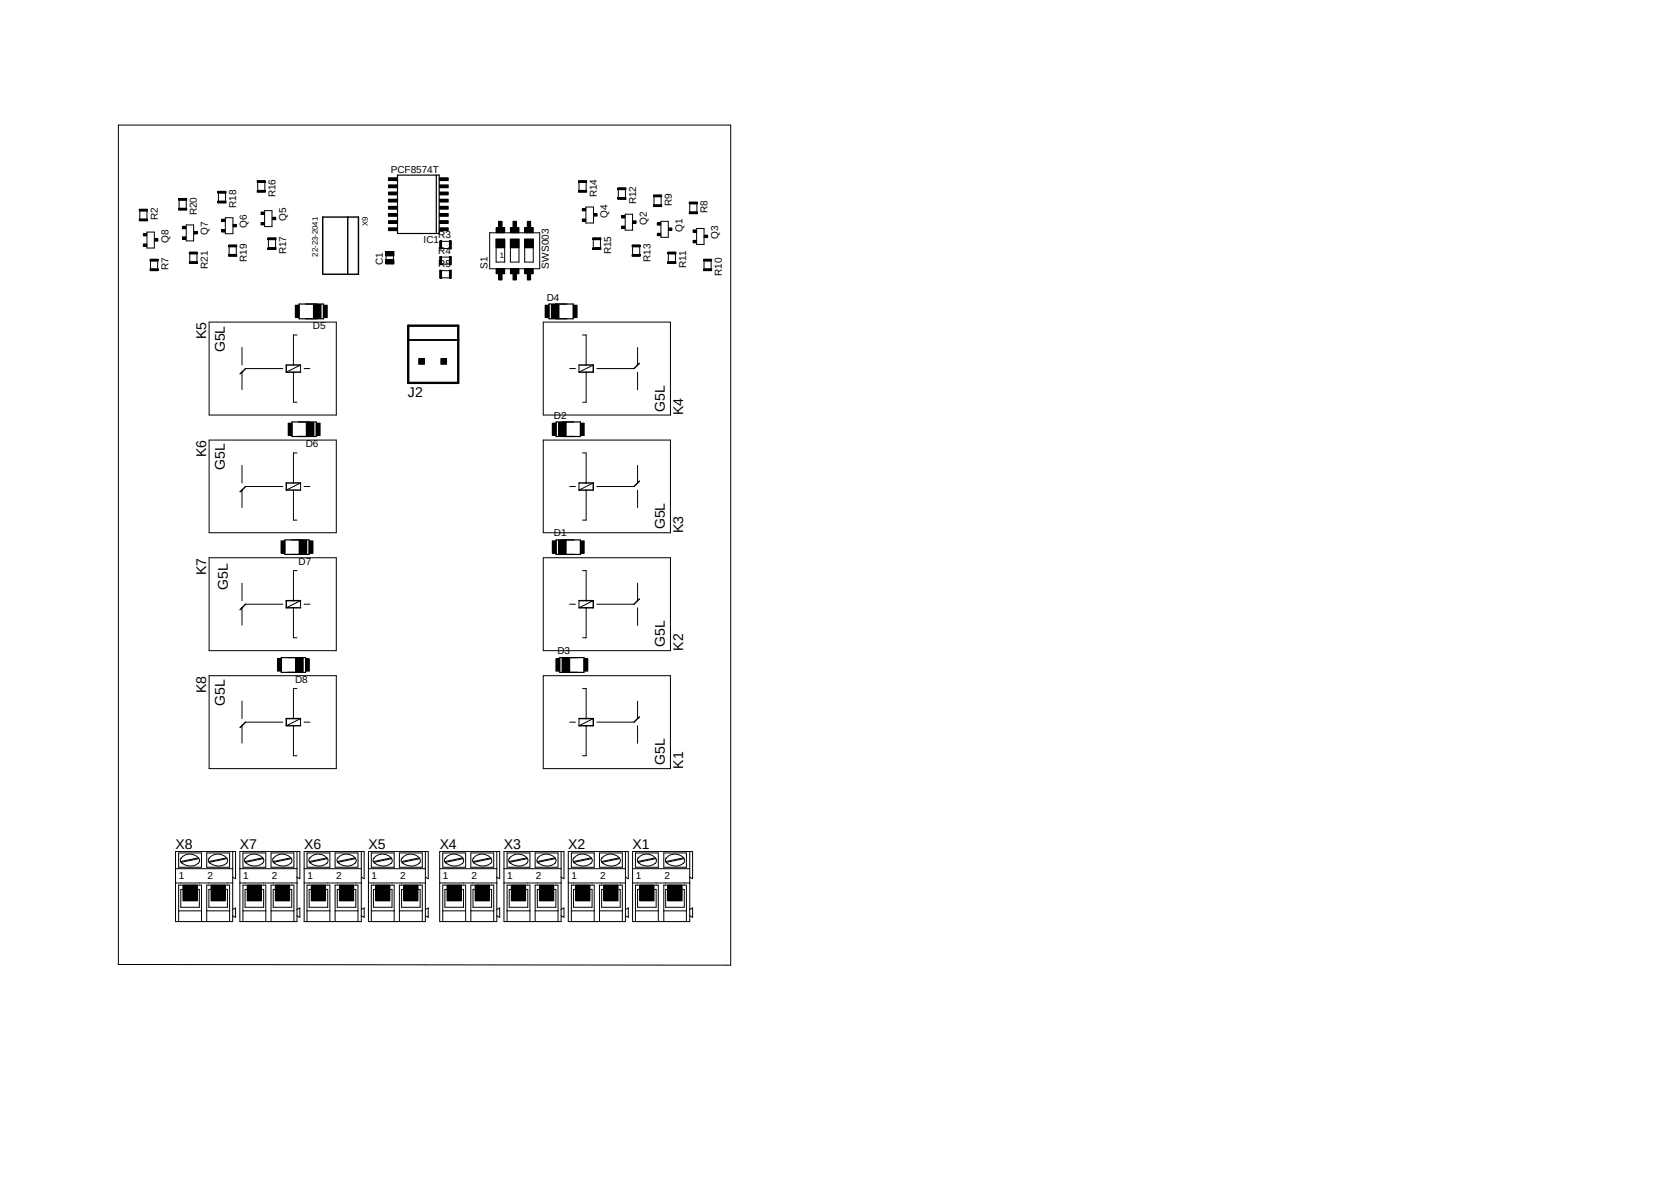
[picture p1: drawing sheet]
<svg xmlns="http://www.w3.org/2000/svg" width="297mm" height="210mm" viewBox="0 0 297 210" stroke-linecap="round" stroke-linejoin="round" font-family="sans-serif">
<path d="M19.2 19.2l116 155.4M135.2 19.2l-116 155.4" fill="none" stroke="#fff" stroke-width=".18"/>
<path d="M70.7 31.1h7.4v10.4h-7.4zM77.6 31.1v10.4M53.2 54h4.3v2.6h-4.3zM97.6 54h4.3v2.6h-4.3zM51.9 75h4.3v2.6h-4.3zM98.8 75h4.4v2.6h-4.4zM50.6 95.9h4.3v2.6h-4.3zM98.8 95.9h4.4v2.6h-4.4zM50 116.8h4.3v2.7h-4.3zM99.5 116.8h4.3v2.7h-4.3z" fill="none" stroke="#000" stroke-width=".21"/>
<g fill="#000">
<path d="M24.8 37.2h1.4v.3h-1.4z" fill-rule="evenodd"/>
<path d="M24.8 38.9h1.4v.3h-1.4z" fill-rule="evenodd"/>
<path d="M31.7 35.3h1.5v.3h-1.5z" fill-rule="evenodd"/>
<path d="M31.7 37h1.5v.3h-1.5z" fill-rule="evenodd"/>
<path d="M38.7 34h1.5v.3h-1.5z" fill-rule="evenodd"/>
<path d="M38.7 35.7h1.5v.4h-1.5z" fill-rule="evenodd"/>
<path d="M39.4 38.9h.6v.5h-.6z" fill-rule="evenodd"/>
<path d="M41.4 39.9h.6v.4h-.6z" fill-rule="evenodd"/>
<path d="M45.7 32.1h1.5v.3h-1.5z" fill-rule="evenodd"/>
<path d="M45.7 33.8h1.5v.4h-1.5z" fill-rule="evenodd"/>
<path d="M46.4 39.5h.6v.5h-.6z" fill-rule="evenodd"/>
<path d="M46.4 37.7h.6v.4h-.6z" fill-rule="evenodd"/>
<path d="M48.4 38.6h.6v.4h-.6z" fill-rule="evenodd"/>
<path d="M69 31.6h1.6v.5h-1.6z" fill-rule="evenodd"/>
<path d="M69 32.9h1.6v.5h-1.6z" fill-rule="evenodd"/>
<path d="M69 34.1h1.6v.5h-1.6z" fill-rule="evenodd"/>
<path d="M69 35.4h1.6v.5h-1.6z" fill-rule="evenodd"/>
<path d="M69 36.7h1.6v.5h-1.6z" fill-rule="evenodd"/>
<path d="M69 37.9h1.6v.5h-1.6z" fill-rule="evenodd"/>
<path d="M69 39.2h1.6v.5h-1.6z" fill-rule="evenodd"/>
<path d="M78.1 39.2h1.6v.5h-1.6z" fill-rule="evenodd"/>
<path d="M78.1 37.9h1.6v.5h-1.6z" fill-rule="evenodd"/>
<path d="M78.1 36.7h1.6v.5h-1.6z" fill-rule="evenodd"/>
<path d="M78.1 35.4h1.6v.5h-1.6z" fill-rule="evenodd"/>
<path d="M78.1 34.1h1.6v.5h-1.6z" fill-rule="evenodd"/>
<path d="M78.1 32.9h1.6v.5h-1.6z" fill-rule="evenodd"/>
<path d="M78.1 31.6h1.6v.5h-1.6z" fill-rule="evenodd"/>
<path d="M88.6 39.3h.6v1.1h-.6z" fill-rule="evenodd"/>
<path d="M91.2 39.3h.6v1.1h-.6z" fill-rule="evenodd"/>
<path d="M93.7 39.3h.6v1.1h-.6z" fill-rule="evenodd"/>
<path d="M102.8 32.1h1.5v.3h-1.5z" fill-rule="evenodd"/>
<path d="M102.8 33.8h1.5v.4h-1.5z" fill-rule="evenodd"/>
<path d="M103.5 38.9h.6v.4h-.6z" fill-rule="evenodd"/>
<path d="M103.5 37h.6v.5h-.6z" fill-rule="evenodd"/>
<path d="M105.5 38h.6v.4h-.6z" fill-rule="evenodd"/>
<path d="M109.8 33.4h1.5v.3h-1.5z" fill-rule="evenodd"/>
<path d="M109.8 35.1h1.5v.3h-1.5z" fill-rule="evenodd"/>
<path d="M110.5 38.3h.6v.4h-.6z" fill-rule="evenodd"/>
<path d="M112.5 39.2h.6v.5h-.6z" fill-rule="evenodd"/>
<path d="M116.2 34.6h1.4v.4h-1.4z" fill-rule="evenodd"/>
<path d="M116.2 36.4h1.4v.3h-1.4z" fill-rule="evenodd"/>
<path d="M116.8 39.6h.6v.4h-.6z" fill-rule="evenodd"/>
<path d="M122.5 35.9h1.5v.3h-1.5z" fill-rule="evenodd"/>
<path d="M122.5 37.6h1.5v.4h-1.5z" fill-rule="evenodd"/>
<path d="M25.5 43.3h.6v.5h-.6z" fill-rule="evenodd"/>
<path d="M25.5 41.5h.6v.4h-.6z" fill-rule="evenodd"/>
<path d="M26.7 46.1h1.4v.3h-1.4z" fill-rule="evenodd"/>
<path d="M26.7 47.8h1.4v.3h-1.4z" fill-rule="evenodd"/>
<path d="M27.5 42.4h.6v.4h-.6z" fill-rule="evenodd"/>
<path d="M32.4 42.1h.6v.4h-.6z" fill-rule="evenodd"/>
<path d="M32.4 40.2h.6v.4h-.6z" fill-rule="evenodd"/>
<path d="M33.7 44.8h1.4v.3h-1.4z" fill-rule="evenodd"/>
<path d="M33.7 46.5h1.4v.3h-1.4z" fill-rule="evenodd"/>
<path d="M34.5 41.1h.6v.5h-.6z" fill-rule="evenodd"/>
<path d="M39.4 40.8h.6v.4h-.6z" fill-rule="evenodd"/>
<path d="M40.6 43.5h1.5v.4h-1.5z" fill-rule="evenodd"/>
<path d="M40.6 45.2h1.5v.4h-1.5z" fill-rule="evenodd"/>
<path d="M47.6 42.2h1.5v.4h-1.5z" fill-rule="evenodd"/>
<path d="M47.6 44h1.5v.3h-1.5z" fill-rule="evenodd"/>
<path d="M52.5 54.2h.7v2.2h-.7z" fill-rule="evenodd"/>
<path d="M55.7 54.1h.7v2.5h-.7z" fill-rule="evenodd"/>
<path d="M56.4 54.1h.7v2.5h-.7z" fill-rule="evenodd"/>
<path d="M57.5 54.2h.7v2.2h-.7z" fill-rule="evenodd"/>
<path d="M68.6 46.1h1.4v.8h-1.4z" fill-rule="evenodd"/>
<path d="M68.6 44.7h1.4v.8h-1.4z" fill-rule="evenodd"/>
<path d="M69 40.5h1.6v.5h-1.6z" fill-rule="evenodd"/>
<path d="M78.1 40.5h1.6v.5h-1.6z" fill-rule="evenodd"/>
<path d="M78.1 42.8h.4v1.4h-.4z" fill-rule="evenodd"/>
<path d="M78.1 45.6h.4v1.4h-.4z" fill-rule="evenodd"/>
<path d="M78.1 48h.4v1.4h-.4z" fill-rule="evenodd"/>
<path d="M79.9 42.8h.3v1.4h-.3z" fill-rule="evenodd"/>
<path d="M79.9 45.6h.3v1.4h-.3z" fill-rule="evenodd"/>
<path d="M79.9 48h.3v1.4h-.3z" fill-rule="evenodd"/>
<path d="M88.2 42.5h1.5v1.5h-1.5z" fill-rule="evenodd"/>
<path d="M88.2 47.7h1.5v.9h-1.5z" fill-rule="evenodd"/>
<path d="M88.2 40.4h1.5v1h-1.5z" fill-rule="evenodd"/>
<path d="M88.6 48.6h.6v1.1h-.6z" fill-rule="evenodd"/>
<path d="M90.7 42.5h1.5v1.5h-1.5z" fill-rule="evenodd"/>
<path d="M90.7 47.7h1.5v.9h-1.5z" fill-rule="evenodd"/>
<path d="M90.7 40.4h1.5v1h-1.5z" fill-rule="evenodd"/>
<path d="M91.2 48.6h.6v1.1h-.6z" fill-rule="evenodd"/>
<path d="M93.3 42.5h1.5v1.5h-1.5z" fill-rule="evenodd"/>
<path d="M93.3 47.7h1.5v.9h-1.5z" fill-rule="evenodd"/>
<path d="M93.3 40.4h1.5v1h-1.5z" fill-rule="evenodd"/>
<path d="M93.7 48.6h.6v1.1h-.6z" fill-rule="evenodd"/>
<path d="M96.9 54.2h.7v2.2h-.7z" fill-rule="evenodd"/>
<path d="M98 54.1h.7v2.5h-.7z" fill-rule="evenodd"/>
<path d="M98.7 54.1h.7v2.5h-.7z" fill-rule="evenodd"/>
<path d="M101.9 54.2h.7v2.2h-.7z" fill-rule="evenodd"/>
<path d="M105.4 42.2h1.4v.4h-1.4z" fill-rule="evenodd"/>
<path d="M105.4 44h1.4v.3h-1.4z" fill-rule="evenodd"/>
<path d="M110.5 40.2h.6v.4h-.6z" fill-rule="evenodd"/>
<path d="M112.4 43.5h1.4v.4h-1.4z" fill-rule="evenodd"/>
<path d="M112.4 45.2h1.4v.4h-1.4z" fill-rule="evenodd"/>
<path d="M116.8 41.4h.6v.5h-.6z" fill-rule="evenodd"/>
<path d="M118.7 44.8h1.4v.3h-1.4z" fill-rule="evenodd"/>
<path d="M118.7 46.5h1.4v.3h-1.4z" fill-rule="evenodd"/>
<path d="M118.8 40.5h.6v.4h-.6z" fill-rule="evenodd"/>
<path d="M123.2 42.7h.6v.4h-.6z" fill-rule="evenodd"/>
<path d="M123.2 40.9h.6v.4h-.6z" fill-rule="evenodd"/>
<path d="M125.1 46.1h1.4v.3h-1.4z" fill-rule="evenodd"/>
<path d="M125.1 47.8h1.4v.3h-1.4z" fill-rule="evenodd"/>
<path d="M125.2 41.8h.6v.4h-.6z" fill-rule="evenodd"/>
<path d="M51.2 75.2h.7v2.2h-.7z" fill-rule="evenodd"/>
<path d="M54.4 75.1h.7v2.4h-.7z" fill-rule="evenodd"/>
<path d="M55.1 75.1h.7v2.4h-.7z" fill-rule="evenodd"/>
<path d="M56.2 75.2h.7v2.2h-.7z" fill-rule="evenodd"/>
<path d="M74.4 63.7h1v1h-1z" fill-rule="evenodd"/>
<path d="M78.4 63.7h1v1h-1z" fill-rule="evenodd"/>
<path d="M98.2 75.2h.6v2.2h-.6z" fill-rule="evenodd"/>
<path d="M99.3 75.1h.6v2.4h-.6z" fill-rule="evenodd"/>
<path d="M99.9 75.1h.7v2.4h-.7z" fill-rule="evenodd"/>
<path d="M103.2 75.2h.6v2.2h-.6z" fill-rule="evenodd"/>
<path d="M50 96.1h.6v2.2h-.6z" fill-rule="evenodd"/>
<path d="M53.2 96h.6v2.4h-.6z" fill-rule="evenodd"/>
<path d="M53.8 96h.7v2.4h-.7z" fill-rule="evenodd"/>
<path d="M54.9 96.1h.7v2.2h-.7z" fill-rule="evenodd"/>
<path d="M98.2 96.1h.6v2.2h-.6z" fill-rule="evenodd"/>
<path d="M99.3 96h.6v2.4h-.6z" fill-rule="evenodd"/>
<path d="M99.9 96h.7v2.4h-.7z" fill-rule="evenodd"/>
<path d="M103.2 96.1h.6v2.2h-.6z" fill-rule="evenodd"/>
<path d="M49.3 117.1h.7v2.2h-.7z" fill-rule="evenodd"/>
<path d="M52.5 116.9h.7v2.5h-.7z" fill-rule="evenodd"/>
<path d="M53.2 116.9h.7v2.5h-.7z" fill-rule="evenodd"/>
<path d="M54.3 117.1h.7v2.2h-.7z" fill-rule="evenodd"/>
<path d="M98.8 117.1h.7v2.2h-.7z" fill-rule="evenodd"/>
<path d="M99.9 116.9h.7v2.5h-.7z" fill-rule="evenodd"/>
<path d="M100.6 116.9h.7v2.5h-.7z" fill-rule="evenodd"/>
<path d="M103.8 117.1h.7v2.2h-.7z" fill-rule="evenodd"/>
<path d="M32.5 157.3h2.6v2.8h-2.6z" fill-rule="evenodd"/>
<path d="M37.5 157.3h2.5v2.8h-2.5z" fill-rule="evenodd"/>
<path d="M43.9 157.3h2.6v2.8h-2.6z" fill-rule="evenodd"/>
<path d="M48.9 157.3h2.6v2.8h-2.6z" fill-rule="evenodd"/>
<path d="M55.3 157.3h2.6v2.8h-2.6z" fill-rule="evenodd"/>
<path d="M60.3 157.3h2.6v2.8h-2.6z" fill-rule="evenodd"/>
<path d="M66.8 157.3h2.5v2.8h-2.5z" fill-rule="evenodd"/>
<path d="M71.8 157.3h2.5v2.8h-2.5z" fill-rule="evenodd"/>
<path d="M79.5 157.3h2.5v2.8h-2.5z" fill-rule="evenodd"/>
<path d="M84.5 157.3h2.5v2.8h-2.5z" fill-rule="evenodd"/>
<path d="M90.9 157.3h2.5v2.8h-2.5z" fill-rule="evenodd"/>
<path d="M95.9 157.3h2.5v2.8h-2.5z" fill-rule="evenodd"/>
<path d="M102.3 157.3h2.6v2.8h-2.6z" fill-rule="evenodd"/>
<path d="M107.3 157.3h2.6v2.8h-2.6z" fill-rule="evenodd"/>
<path d="M113.7 157.3h2.5v2.8h-2.5z" fill-rule="evenodd"/>
<path d="M118.7 157.3h2.5v2.8h-2.5z" fill-rule="evenodd"/>
</g>
<g fill="none" stroke="#000" stroke-width=".18">
<path d="M21 22.2h108.9v149.3l-108.9-.1zM24.8 37.2h1.4v.3h-1.4zM24.8 38.9h1.4v.3h-1.4zM24.8 37.5v1.4M26.1 37.5v1.4M31.7 35.3h1.5v.3h-1.5zM31.7 37h1.5v.3h-1.5zM31.8 35.6v1.4M33.1 40h1.3v2.8h-1.3zM33.1 35.6v1.4M38.7 34h1.5v.3h-1.5zM38.7 35.7h1.5v.4h-1.5z"/>
<path d="M38.8 34.3v1.4M39.4 38.9h.6v.5h-.6zM40 38.7h1.4v2.8h-1.4zM40.1 34.3v1.4M41.4 39.9h.6v.4h-.6zM45.7 32.1h1.5v.3h-1.5zM45.7 33.8h1.5v.4h-1.5zM45.8 32.4v1.4M46.4 39.5h.6v.5h-.6zM46.4 37.7h.6v.4h-.6zM47 37.4h1.3v2.9h-1.3zM47.1 32.4v1.4"/>
<path d="M48.4 38.6h.6v.4h-.6zM69 31.6h1.6v.5h-1.6zM69 32.9h1.6v.5h-1.6zM69 34.1h1.6v.5h-1.6zM69 35.4h1.6v.5h-1.6zM69 36.7h1.6v.5h-1.6zM69 37.9h1.6v.5h-1.6zM69 39.2h1.6v.5h-1.6zM78.1 39.2h1.6v.5h-1.6zM78.1 37.9h1.6v.5h-1.6zM78.1 36.7h1.6v.5h-1.6zM78.1 35.4h1.6v.5h-1.6z"/>
<path d="M78.1 34.1h1.6v.5h-1.6zM78.1 32.9h1.6v.5h-1.6zM78.1 31.6h1.6v.5h-1.6zM88.6 39.3h.6v1.1h-.6zM91.2 39.3h.6v1.1h-.6zM93.7 39.3h.6v1.1h-.6zM102.8 32.1h1.5v.3h-1.5zM102.8 33.8h1.5v.4h-1.5zM102.9 32.4v1.4M103.5 38.9h.6v.4h-.6zM103.5 37h.6v.5h-.6zM104.1 36.8h1.4v2.8h-1.4z"/>
<path d="M104.2 32.4v1.4M105.5 38h.6v.4h-.6zM109.8 33.4h1.5v.3h-1.5zM109.8 35.1h1.5v.3h-1.5zM109.9 33.7v1.4M110.5 38.3h.6v.4h-.6zM111.1 38.1h1.3v2.8h-1.3zM111.2 33.7v1.4M112.5 39.2h.6v.5h-.6zM116.2 34.6h1.4v.4h-1.4zM116.2 36.4h1.4v.3h-1.4zM116.2 34.9v1.5"/>
<path d="M116.8 39.6h.6v.4h-.6zM117.5 39.3h1.3v2.9h-1.3zM117.5 34.9v1.5M122.5 35.9h1.5v.3h-1.5zM122.5 37.6h1.5v.4h-1.5zM122.6 36.2v1.4M123.9 36.2v1.4M25.5 43.3h.6v.5h-.6zM25.5 41.5h.6v.4h-.6zM26.1 41.2h1.3v2.9h-1.3zM26.7 46.1h1.4v.3h-1.4zM26.7 47.8h1.4v.3h-1.4z"/>
<path d="M26.8 46.4v1.4M27.5 42.4h.6v.4h-.6zM28 46.4v1.4M32.4 42.1h.6v.4h-.6zM32.4 40.2h.6v.4h-.6zM33.7 44.8h1.4v.3h-1.4zM33.7 46.5h1.4v.3h-1.4zM33.7 45.1v1.4M34.5 41.1h.6v.5h-.6zM35 45.1v1.4M37.2 57.2h22.6v16.5h-22.6zM39.4 40.8h.6v.4h-.6z"/>
<path d="M40.6 43.5h1.5v.4h-1.5zM40.6 45.2h1.5v.4h-1.5zM40.7 43.8v1.5M42 43.8v1.5M47.6 42.2h1.5v.4h-1.5zM47.6 44h1.5v.3h-1.5zM47.7 42.5v1.5M49 42.5v1.5M52.5 54.2h.7v2.2h-.7zM52.8 59.5h-.6v5.4M55.7 54.1h.7v2.5h-.7zM56.4 54.1h.7v2.5h-.7z"/>
<path d="M57.5 54.2h.7v2.2h-.7zM68.6 46.1h1.4v.8h-1.4zM68.6 44.7h1.4v.8h-1.4zM68.6 45.4v.8M69 40.5h1.6v.5h-1.6zM69.9 45.4v.7M78.1 40.5h1.6v.5h-1.6zM78.1 42.8h.4v1.4h-.4zM78.1 45.6h.4v1.4h-.4zM78.1 48h.4v1.4h-.4zM78.5 42.9h1.4M78.5 44.2h1.4"/>
<path d="M78.5 45.7h1.4M78.5 46.9h1.4M78.5 48.1h1.4M78.5 49.4h1.4M79.9 42.8h.3v1.4h-.3zM79.9 45.6h.3v1.4h-.3zM79.9 48h.3v1.4h-.3zM87 41.4h8.9v6.4h-8.9zM88.2 42.5h1.5v1.5h-1.5zM88.2 47.7h1.5v.9h-1.5zM88.2 40.4h1.5v1h-1.5zM88.2 42.5h1.5v4.1h-1.5z"/>
<path d="M88.6 48.6h.6v1.1h-.6zM90.7 42.5h1.5v1.5h-1.5zM90.7 47.7h1.5v.9h-1.5zM90.7 40.4h1.5v1h-1.5zM90.7 42.5h1.5v4.1h-1.5zM91.2 48.6h.6v1.1h-.6zM93.3 42.5h1.5v1.5h-1.5zM93.3 47.7h1.5v.9h-1.5zM93.3 40.4h1.5v1h-1.5zM93.3 42.5h1.5v4.1h-1.5zM93.7 48.6h.6v1.1h-.6zM96.6 57.2h22.6v16.5h-22.6z"/>
<path d="M96.9 54.2h.7v2.2h-.7zM98 54.1h.7v2.5h-.7zM98.7 54.1h.7v2.5h-.7zM101.9 54.2h.7v2.2h-.7zM103.5 59.5h.7v5.4M105.4 42.2h1.4v.4h-1.4zM105.4 44h1.4v.3h-1.4zM105.5 42.5v1.5M106.7 42.5v1.5M110.5 40.2h.6v.4h-.6zM112.4 43.5h1.4v.4h-1.4zM112.4 45.2h1.4v.4h-1.4z"/>
<path d="M112.4 43.8v1.5M113.7 43.8v1.5M116.8 41.4h.6v.5h-.6zM118.7 44.8h1.4v.3h-1.4zM118.7 46.5h1.4v.3h-1.4zM118.8 45.1v1.4M118.8 40.5h.6v.4h-.6zM120.1 45.1v1.4M123.2 42.7h.6v.4h-.6zM123.2 40.9h.6v.4h-.6zM123.8 40.6h1.3v2.8h-1.3zM125.1 46.1h1.4v.3h-1.4z"/>
<path d="M125.1 47.8h1.4v.3h-1.4zM125.1 46.4v1.4M125.2 41.8h.6v.4h-.6zM126.4 46.4v1.4M37.2 78.2h22.6v16.5h-22.6zM43 61.7v3.2M43 66.1v3.1M43.6 65.5h6.6M50.9 66.1l2.5-1.2v1.2M51.2 75.2h.7v2.2h-.7zM52.2 66.1v5.4h.6M54.1 65.5h1"/>
<path d="M54.4 75.1h.7v2.4h-.7zM55.1 75.1h.7v2.4h-.7zM56.2 75.2h.7v2.2h-.7zM74.4 63.7h1v1h-1zM78.4 63.7h1v1h-1zM96.6 78.2h22.6v16.5h-22.6zM98.2 75.2h.6v2.2h-.6zM99.3 75.1h.6v2.4h-.6zM99.9 75.1h.7v2.4h-.7zM101.3 65.5h1M102.9 64.9v1.2l2.6-1.2M103.2 75.2h.6v2.2h-.6z"/>
<path d="M104.2 66.1v5.4h-.7M106.1 65.5h6.6M113.3 61.8v3.1M113.3 66.1v3.2M37.2 99.1h22.6v16.5h-22.6zM43 82.7v3.1M43 87.1v3.1M43.6 86.4h6.6M50 96.1h.6v2.2h-.6zM50.9 87.1l2.5-1.3v1.3M52.2 87.1v5.3h.6M52.8 80.5h-.6v5.3"/>
<path d="M53.2 96h.6v2.4h-.6zM53.8 96h.7v2.4h-.7zM54.1 86.4h1M54.9 96.1h.7v2.2h-.7zM96.6 99.1h22.6v16.5h-22.6zM98.2 96.1h.6v2.2h-.6zM99.3 96h.6v2.4h-.6zM99.9 96h.7v2.4h-.7zM101.3 86.4h1M102.9 85.8v1.3l2.6-1.3M103.2 96.1h.6v2.2h-.6zM103.5 80.5h.7v5.3"/>
<path d="M104.2 87.1v5.3h-.7M106.1 86.4h6.6M113.3 82.7v3.1M113.3 87.1v3.1M43 103.6v3.1M43 108v3.1M43.6 107.4h6.6M49.3 117.1h.7v2.2h-.7zM50.9 108l2.5-1.3v1.3M52.2 108v5.3h.6M52.5 116.9h.7v2.5h-.7zM52.8 101.4h-.6v5.3"/>
<path d="M53.2 116.9h.7v2.5h-.7zM54.1 107.4h1M54.3 117.1h.7v2.2h-.7zM98.8 117.1h.7v2.2h-.7zM99.9 116.9h.7v2.5h-.7zM100.6 116.9h.7v2.5h-.7zM101.3 107.4h1M102.9 106.7v1.3l2.6-1.3M103.5 101.4h.7v5.3M103.8 117.1h.7v2.2h-.7zM104.2 108v5.3h-.7M106.1 107.4h6.6"/>
<path d="M113.3 103.6v3.1M113.3 108v3.1M37.2 120.1h22.6v16.5h-22.6zM43 124.5v3.2M43 128.9v3.1M43.6 128.3h6.6M50.9 128.9l2.5-1.2v1.2M52.2 128.9v5.4h.6M52.8 122.3h-.6v5.4M54.1 128.3h1M96.6 120.1h22.6v16.5h-22.6zM101.3 128.3h1"/>
<path d="M102.9 127.7v1.2l2.6-1.2M103.5 122.3h.7v5.4M104.2 128.9v5.4h-.7M106.1 128.3h6.6M113.3 124.6v3.1M113.3 128.9v3.2M31.2 154.3h10.2M31.2 156.9h10.2M31.7 151.6h4.1v2.5h-4.1zM32.1 152.5a2.02 2.02 0 0 1 3.3 .2l.1 .3-.3 .4M32.2 152.4a.59 .59 0 0 0 .1 1M32.3 153.3a2.34 2.34 0 0 0 3 .1"/>
<path d="M32.5 157.3h2.6v2.8h-2.6zM32.5 158h-.4v3.2h3.3v-3.2h-.3M35.2 152.4l-3.1 .7M35.3 152.6l-3 .6M36.7 151.6h4.1v2.5h-4.1zM37.1 152.5a2.02 2.02 0 0 1 3.3 .2l.1 .3-.2 .4M37.2 152.4a.59 .59 0 0 0 .1 1M37.3 153.3a2.4 2.4 0 0 0 3 .1M37.5 157.3h2.5v2.8h-2.5zM37.5 158h-.4v3.2h3.3v-3.2h-.4M40.2 152.4l-3.1 .7M40.3 152.6l-3 .6"/>
<path d="M41.4 151.3v12.4h-10.2v-12.4h10.7v4.8l-.5-.2M42.6 154.3h10.2M42.6 156.9h10.2M43.2 151.6h4v2.5h-4zM43.6 152.5a2.02 2.02 0 0 1 3.3 .2v.3l-.2 .4M43.6 152.4a.63 .63 0 0 0 .2 1M43.7 153.3a2.34 2.34 0 0 0 3 .1M43.9 157.3h2.6v2.8h-2.6zM43.9 158h-.3v3.2h3.3v-3.2h-.4M46.6 152.4l-3 .7M46.7 152.6l-3 .6M48.2 151.6h4v2.5h-4z"/>
<path d="M48.6 152.5a2.02 2.02 0 0 1 3.3 .2v.3l-.3 .4M48.6 152.4a.63 .63 0 0 0 .2 1M48.7 153.3a2.34 2.34 0 0 0 3 .1M48.9 157.3h2.6v2.8h-2.6zM48.9 158h-.3v3.2h3.3v-3.2h-.4M51.6 152.4l-3 .7M51.7 152.6l-3 .6M52.8 151.3v12.4h-10.2v-12.4h10.7v4.8l-.5-.2M54.1 154.3h10.1M54.1 156.9h10.1M54.6 151.6h4v2.5h-4zM55 152.5a2.02 2.02 0 0 1 3.3 .2v.5l-.2 .2"/>
<path d="M55 152.4a.63 .63 0 0 0 .2 1M55.2 153.3a2.34 2.34 0 0 0 2.9 .1M55.3 157.3h2.6v2.8h-2.6zM55.3 158h-.4v3.2h3.4v-3.2h-.4M58 152.4l-3 .7M58.2 152.6l-3.1 .6M59.6 151.6h4v2.5h-4zM60 152.4a.63 .63 0 0 0 .2 1M60.2 153.3a2.34 2.34 0 0 0 2.9 .1M60.3 157.3h2.6v2.8h-2.6zM60.3 158h-.4v3.2h3.3v-3.2h-.3M63 152.4l-3 .7"/>
<path d="M63.1 152.4a.63 .63 0 0 1 0 1M63.2 152.6l-3.1 .6M63.2 152.4a2.1 2.1 0 0 0-3.2 .1M64.2 151.3v12.4h-10.1v-12.4h10.6v4.8l-.5-.2M65.5 154.3h10.1M65.5 156.9h10.1M66 151.6h4.1v2.5h-4.1zM66.4 152.5a1.98 1.98 0 0 1 3.3 .2v.5l-.2 .2M66.5 152.4a.59 .59 0 0 0 .1 1M66.5 153.3a2.4 2.4 0 0 0 3.1 .1M66.8 157.3h2.5v2.8h-2.5zM66.8 158h-.4v3.2h3.3v-3.2h-.4"/>
<path d="M69.5 152.4l-3.1 .7M69.6 152.6l-3.1 .6M71 151.6h4.1v2.5h-4.1zM71.4 152.5a1.98 1.98 0 0 1 3.3 .2v.5l-.2 .2M71.5 152.4a.59 .59 0 0 0 .1 1M71.5 153.3a2.4 2.4 0 0 0 3 .1M71.8 157.3h2.5v2.8h-2.5zM71.8 158h-.4v3.2h3.3v-3.2h-.4M74.5 152.4l-3.1 .7M74.6 152.6l-3.1 .6M75.6 151.3v12.4h-10.1v-12.4h10.6v4.8l-.5-.2M78.1 154.3h10.2"/>
<path d="M78.1 156.9h10.2M78.7 151.6h4.1v2.5h-4.1zM79.1 152.5a1.98 1.98 0 0 1 3.3 .2v.3l-.2 .4M79.2 152.4a.59 .59 0 0 0 .1 1M79.2 153.3a2.4 2.4 0 0 0 3.1 .1M79.5 157.3h2.5v2.8h-2.5zM79.5 158h-.4v3.2h3.3v-3.2h-.4M82.2 152.4l-3.1 .7M82.3 152.6l-3.1 .6M83.7 151.6h4.1v2.5h-4.1zM84.1 152.5a1.98 1.98 0 0 1 3.3 .2v.5l-.2 .2M84.2 152.4a.59 .59 0 0 0 .1 1"/>
<path d="M84.2 153.3a2.4 2.4 0 0 0 3 .1M84.5 157.3h2.5v2.8h-2.5zM84.5 158h-.4v3.2h3.3v-3.2h-.4M87.2 152.4l-3.1 .7M87.3 152.6l-3.1 .6M88.3 151.3v12.4h-10.2v-12.4h10.7v4.8l-.5-.2M89.6 154.3h10.1M89.6 156.9h10.1M90.1 151.6h4.1v2.5h-4.1zM90.5 152.5a2.02 2.02 0 0 1 3.3 .2l.1 .3-.3 .4M90.6 152.4a.59 .59 0 0 0 .1 1M90.7 153.3a2.34 2.34 0 0 0 2.9 .1"/>
<path d="M90.9 157.3h2.5v2.8h-2.5zM90.9 158h-.4v3.2h3.3v-3.2h-.4M93.6 152.4l-3.1 .7M93.7 152.6l-3.1 .6M95.1 151.6h4.1v2.5h-4.1zM95.5 152.5a2.02 2.02 0 0 1 3.3 .2v.3l-.2 .4M95.6 152.4a.59 .59 0 0 0 .1 1M95.7 153.3a2.4 2.4 0 0 0 3 .1M95.9 157.3h2.5v2.8h-2.5zM95.9 158h-.4v3.2h3.3v-3.2h-.4M98.6 152.4l-3.1 .7M98.7 152.6l-3.1 .6"/>
<path d="M99.7 151.3v12.4h-10.1v-12.4h10.6v4.8l-.5-.2M101 154.3h10.2M101 156.9h10.2M101.6 151.6h4v2.5h-4zM101.9 152.5a2.02 2.02 0 0 1 3.3 .2l.1 .3-.3 .4M102 152.4a.63 .63 0 0 0 .2 1M102.1 153.3a2.34 2.34 0 0 0 3 .1M102.3 157.3h2.6v2.8h-2.6zM102.3 158h-.4v3.2h3.3v-3.2h-.3M105 152.4l-3.1 .7M105.1 152.6l-3 .6M106.6 151.6h4v2.5h-4z"/>
<path d="M106.9 152.5a2.02 2.02 0 0 1 3.3 .2l.1 .3-.3 .4M107 152.4a.63 .63 0 0 0 .1 1M107.1 153.3a2.34 2.34 0 0 0 3 .1M107.3 157.3h2.6v2.8h-2.6zM107.3 158h-.4v3.2h3.3v-3.2h-.3M110 152.4l-3.1 .7M110.1 152.6l-3 .6M111.2 151.3v12.4h-10.2v-12.4h10.7v4.8l-.5-.2M112.4 154.3h10.2M112.4 156.9h10.2M112.9 151.6h4.1v2.5h-4.1zM113.4 152.5a2.02 2.02 0 0 1 3.3 .2l-.1 .5-.1 .2"/>
<path d="M113.4 152.4a.63 .63 0 0 0 .2 1M113.5 153.3a2.34 2.34 0 0 0 3 .1M113.7 157.3h2.5v2.8h-2.5zM113.7 158h-.4v3.2h3.3v-3.2h-.4M116.4 152.4l-3 .7M116.5 152.6l-3 .6M118 151.6h4v2.5h-4zM118.4 152.4a.63 .63 0 0 0 .2 1M118.5 153.3a2.34 2.34 0 0 0 3 .1M118.7 157.3h2.5v2.8h-2.5zM118.7 158h-.4v3.2h3.3v-3.2h-.4M121.4 152.4l-3 .7"/>
<path d="M121.5 152.4a.63 .63 0 0 1 0 1M121.5 152.6l-3 .6M121.5 152.4a2.1 2.1 0 0 0-3.1 .1M122.6 151.3v12.4h-10.2v-12.4h10.7v4.8l-.5-.2M31.7 161.8h4.1M31.7 163.7v-6.4h4.1v6.4M36.7 161.8h4.1M36.7 163.7v-6.4h4.1v6.4M41.4 161.6l.5-.3v1.7l-.5-.3M43.2 161.8h4M43.2 163.7v-6.4h4v6.4M48.2 161.8h4"/>
<path d="M48.2 163.7v-6.4h4v6.4M52.8 161.6l.5-.3v1.7l-.5-.3M54.6 161.8h4M54.6 163.7v-6.4h4v6.4M59.6 161.8h4M59.6 163.7v-6.4h4v6.4M64.2 161.6l.5-.3v1.7l-.5-.3M66 161.8h4.1M66 163.7v-6.4h4.1v6.4M71 161.8h4.1M71 163.7v-6.4h4.1v6.4M75.6 161.6l.5-.3v1.7l-.5-.3"/>
<path d="M78.7 161.8h4.1M78.7 163.7v-6.4h4.1v6.4M83.7 161.8h4.1M83.7 163.7v-6.4h4.1v6.4M88.3 161.6l.5-.3v1.7l-.5-.3M90.1 161.8h4.1M90.1 163.7v-6.4h4.1v6.4M95.1 161.8h4.1M95.1 163.7v-6.4h4.1v6.4M99.7 161.6l.5-.3v1.7l-.5-.3M101.6 161.8h4M101.6 163.7v-6.4h4v6.4"/>
<path d="M106.6 161.8h4M106.6 163.7v-6.4h4v6.4M111.2 161.6l.5-.3v1.7l-.5-.3M112.9 163.7v-6.4h4.1v6.4M112.9 161.8h4.1M118 163.7v-6.4h4v6.4M118 161.8h4M122.6 161.6l.5-.3v1.7l-.5-.3"/>
</g>
<g fill="none" stroke="#000" stroke-width=".25">
<path d="M57.4 38.6h6.3v10.1h-6.3zM61.8 38.6v10.1M43.6 65.5l-.9 .9M53.4 64.9h-2.5v1.2h2.5M102.9 64.9h2.6v1.2h-2.6M113.7 64.6l-1 .9M43.6 86.4l-.9 1M53.4 85.8h-2.5v1.3h2.5M102.9 85.8h2.6v1.3h-2.6M113.7 85.5l-1 .9M43.6 107.4l-.9 .9M53.4 106.7h-2.5v1.3h2.5"/>
<path d="M102.9 106.7h2.6v1.3h-2.6M113.7 106.4l-1 1M43.6 128.3l-.9 .9M53.4 127.7h-2.5v1.2h2.5M102.9 127.7h2.6v1.2h-2.6M113.7 127.4l-1 .9"/>
</g>
<path d="M72.6 57.9h8.8v10.1h-8.8z" fill="none" stroke="#000" stroke-width=".42"/>
<path d="M72.6 60.4h8.8" fill="none" stroke="#000" stroke-width=".34"/>
<g font-size="2.5">
<text x="36.7" y="60.3" transform="rotate(-90 36.7 60.3)">K5</text>
<text x="40" y="62.6" transform="rotate(-90 40 62.6)">G5L</text>
<text x="72.5" y="70.6">J2</text>
<text x="118.2" y="73.1" transform="rotate(-90 118.2 73.1)">G5L</text>
<text x="121.5" y="73.8" transform="rotate(-90 121.5 73.8)">K4</text>
<text x="36.7" y="81.2" transform="rotate(-90 36.7 81.2)">K6</text>
<text x="40" y="83.6" transform="rotate(-90 40 83.6)">G5L</text>
<text x="118.2" y="94.1" transform="rotate(-90 118.2 94.1)">G5L</text>
<text x="121.5" y="94.7" transform="rotate(-90 121.5 94.7)">K3</text>
<text x="36.7" y="102.2" transform="rotate(-90 36.7 102.2)">K7</text>
<text x="40.5" y="104.9" transform="rotate(-90 40.5 104.9)">G5L</text>
<text x="118.2" y="115" transform="rotate(-90 118.2 115)">G5L</text>
<text x="121.5" y="115.6" transform="rotate(-90 121.5 115.6)">K2</text>
<text x="36.7" y="123.1" transform="rotate(-90 36.7 123.1)">K8</text>
<text x="40" y="125.4" transform="rotate(-90 40 125.4)">G5L</text>
<text x="118.2" y="135.9" transform="rotate(-90 118.2 135.9)">G5L</text>
<text x="121.5" y="136.6" transform="rotate(-90 121.5 136.6)">K1</text>
<text x="31.2" y="150.8">X8</text>
<text x="42.6" y="150.8">X7</text>
<text x="54.1" y="150.8">X6</text>
<text x="65.5" y="150.8">X5</text>
<text x="78.1" y="150.8">X4</text>
<text x="89.6" y="150.8">X3</text>
<text x="101" y="150.8">X2</text>
<text x="112.4" y="150.8">X1</text>
</g>
<g font-size="1.8">
<text x="49" y="35.1" transform="rotate(-90 49 35.1)">R16</text>
<text x="69.5" y="30.7">PCF8574T</text>
<text x="106.1" y="35.1" transform="rotate(-90 106.1 35.1)">R14</text>
<text x="28" y="39.2" transform="rotate(-90 28 39.2)">R2</text>
<text x="35" y="38.2" transform="rotate(-90 35 38.2)">R20</text>
<text x="36.9" y="41.8" transform="rotate(-90 36.9 41.8)">Q7</text>
<text x="42" y="37" transform="rotate(-90 42 37)">R18</text>
<text x="43.9" y="40.6" transform="rotate(-90 43.9 40.6)">Q6</text>
<text x="50.9" y="39.3" transform="rotate(-90 50.9 39.3)">Q5</text>
<text x="108" y="38.7" transform="rotate(-90 108 38.7)">Q4</text>
<text x="113.1" y="36.3" transform="rotate(-90 113.1 36.3)">R12</text>
<text x="115" y="39.9" transform="rotate(-90 115 39.9)">Q2</text>
<text x="119.4" y="36.6" transform="rotate(-90 119.4 36.6)">R9</text>
<text x="121.3" y="41.2" transform="rotate(-90 121.3 41.2)">Q1</text>
<text x="125.8" y="37.9" transform="rotate(-90 125.8 37.9)">R8</text>
<text x="29.9" y="43.1" transform="rotate(-90 29.9 43.1)">Q8</text>
<text x="36.9" y="47.8" transform="rotate(-90 36.9 47.8)">R21</text>
<text x="43.9" y="46.5" transform="rotate(-90 43.9 46.5)">R19</text>
<text x="50.9" y="45.2" transform="rotate(-90 50.9 45.2)">R17</text>
<text x="68" y="47.1" transform="rotate(-90 68 47.1)">C1</text>
<text x="75.3" y="43.1">IC1</text>
<text x="77.9" y="42.2">R3</text>
<text x="77.9" y="45">R4</text>
<text x="77.9" y="47.5">R5</text>
<text x="86.7" y="47.7" transform="rotate(-90 86.7 47.7)">S1</text>
<text x="97.6" y="47.7" transform="rotate(-90 97.6 47.7)">SWS003</text>
<text x="108.6" y="45.2" transform="rotate(-90 108.6 45.2)">R15</text>
<text x="115.6" y="46.5" transform="rotate(-90 115.6 46.5)">R13</text>
<text x="122" y="47.6" transform="rotate(-90 122 47.6)">R11</text>
<text x="127.7" y="42.5" transform="rotate(-90 127.7 42.5)">Q3</text>
<text x="29.9" y="48" transform="rotate(-90 29.9 48)">R7</text>
<text x="97.2" y="53.4">D4</text>
<text x="128.3" y="49" transform="rotate(-90 128.3 49)">R10</text>
<text x="55.6" y="58.5">D5</text>
<text x="98.5" y="74.4">D2</text>
<text x="54.4" y="79.5">D6</text>
<text x="98.5" y="95.3">D1</text>
<text x="53.1" y="100.4">D7</text>
<text x="99.1" y="116.2">D3</text>
<text x="52.5" y="121.3">D8</text>
<text x="31.8" y="156.3">1</text>
<text x="36.9" y="156.3">2</text>
<text x="43.2" y="156.3">1</text>
<text x="48.3" y="156.3">2</text>
<text x="54.7" y="156.3">1</text>
<text x="59.7" y="156.3">2</text>
<text x="66" y="156.3">1</text>
<text x="71.1" y="156.3">2</text>
<text x="78.7" y="156.3">1</text>
<text x="83.8" y="156.3">2</text>
<text x="90.2" y="156.3">1</text>
<text x="95.3" y="156.3">2</text>
<text x="101.6" y="156.3">1</text>
<text x="106.7" y="156.3">2</text>
<text x="113" y="156.3">1</text>
<text x="118.1" y="156.3">2</text>
</g>
<g font-size="1.4">
<text x="65.4" y="40.2" transform="rotate(-90 65.4 40.2)">X9</text>
<text x="56.5" y="45.6" transform="rotate(-90 56.5 45.6)">22-23-2041</text>
<text x="88.8" y="45.8">1</text>
</g>
</svg>
